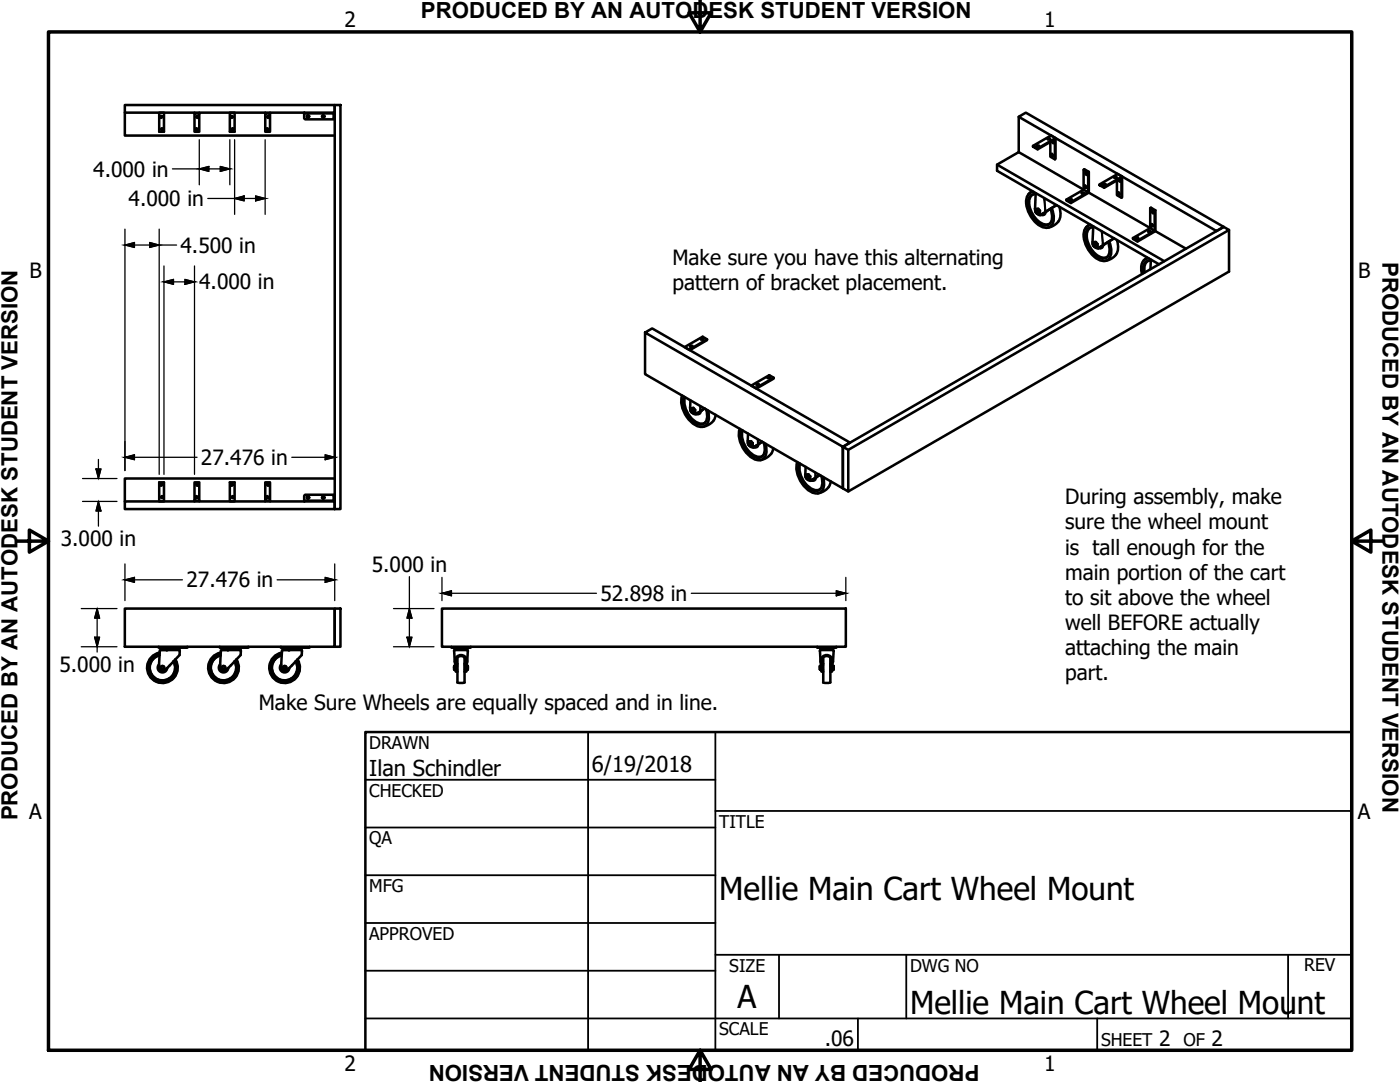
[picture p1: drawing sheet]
<svg xmlns="http://www.w3.org/2000/svg" width="279mm" height="216mm" viewBox="0 0 279 216" stroke-linecap="round" stroke-linejoin="round" font-family="sans-serif">
<!-- layer: Visible (ANSI) -->
<g fill="none" stroke="#000" stroke-width=".51">
<path d="M24.9 21h41.9v1.5h-41.9zM24.9 22.5v4.6h41.9M31.8 22.5h.9v3.8h-.9zM38.8 22.6h1v3.7h-1zM38.8 22.5v.1M39.8 22.5v.1M45.9 22.5h.9v3.8h-.9zM52.9 22.6h1v3.7h-1zM52.9 22.5v.1M53.9 22.5v.1M60.7 22.7v.9l.2 .2h5.5l.2-.2v-.9M60.7 22.6v-.1v.1h5.9l.1-.1 .1 .2-.2-.1"/>
<path d="M66.6 22.6h.1M66.7 22.7v1.1h.1M66.7 23.6h.1M66.8 21h1.1v80.6h-1.1zM199 32.9l33.3 19.2M203.3 23.3l1.4-.8 39.5 22.8-1.4 .8zM203.3 30.4l-4.3 2.5v1.2l32.3 18.6M203.3 23.3v7.1M203.3 30.4l13 7.4-3.5 2M206 38.1l-.8 .7M206.2 29.1l.9 .5v.2l-.9-.5zM206.2 38.8a2.25 2.25 0 0 0-.6 2.8 4.5 4.5 0 0 0 3.1 3.2l.8-.2"/>
<path d="M206.3 38.3a1.78 1.78 0 0 0-1.5 2.3 5.7 5.7 0 0 0 3.7 4.8 1.59 1.59 0 0 0 1.8-1.8l-.4-2.1M206.7 38.8a1.44 1.44 0 0 0-1.6 1.7 5.1 5.1 0 0 0 3.1 4.4 1.37 1.37 0 0 0 1.8-1.4l-.4-1.8M206.7 38.5l-.1 3.6M206.9 29.2h.5M207 29.1l.4 .1-.3 .1-.2-.1zM207.1 29.8l3.4-2v4M209.1 27.8h.4M209.1 27.6l.5 .1-.3 .1-.3-.1zM209.6 28.3v3l.9 .5 .2-.1v-4.1l-.9-.6-3.6 2.1M209.8 30.7l.3 .2v.3l-.3-.2zM209.9 30.7l.3 .4M210 28.1l.3 .2v.3l-.3-.2z"/>
<path d="M210.1 28.1l.2 .4M210.7 27.6l-3.6 2M212.8 39.8l.9 .5v.2l-.9-.5zM213.4 39.9h.4M213.4 39.7l.5 .1-.3 .1-.3-.1zM215.9 38.6h.4M215.9 38.4l.5 .1-.3 .2-.2-.2zM216.3 33.9v3.9l.9 .6-3.5 1.9M216.5 37l.2 .2v.3l-.2-.2zM216.6 37l.2 .4M216.7 34.5l.2 .1v.3l-.2-.1zM216.8 34.4l.2 .4"/>
<path d="M217.2 34.4l.1-.1-.9-.5-.1 .1 .9 .5v4M217.3 34.3v4.1l-3.6 2.1M217.3 38.4l12.3 7.1-3.5 2M219.5 36.8l.9 .5v.2l-.9-.5zM220.2 36.9h.5M220.3 36.7l.4 .1-.3 .2-.2-.2zM220.4 37.5l3.4-2v4M222.4 35.5h.4M222.4 35.3l.5 .1-.3 .1-.3-.1zM222.9 36v2.9l.9 .6 .1-.1v-4.2l-.8-.5-3.6 2.1M223.1 38.4l.3 .1v.3l-.3-.1zM223.2 38.4l.2 .4"/>
<path d="M223.3 35.8l.3 .1v.3l-.3-.1zM223.4 35.8l.2 .4M223.9 35.2l-3.5 2.1M206.6 42.1l.2 .4 .3 .2M206.7 41.8a.64 .64 0 0 0 .4 .9M206.8 41.8l-.2 .3M206.8 41.8l.3 .2M206.8 41.8h-.1l.5-.1 .3 .3M207 42.6l.2 .3h.5M207 41.8h-.2M207.1 42l.2 .2M207.1 42l.2 .4"/>
<path d="M207.2 41.7l-.2 .1 .1 .2M207.2 42.4l.1 .2M207.3 42.4l-.2 .3M207.5 42v.5l-.4 .2M207.5 42l-.3 .4M207.9 42.8l-.2 .1M207.9 42.8h.1M208.1 42.6l-.3 .3h.3M208.6 42h.1M208.7 42.3a.52 .52 0 0 1-.6 .6M208.7 42.3l-1 .6M210.8 40.9l-2.9 1.9"/>
<path d="M210.8 40.9l-2.1 1.4M211.4 41.3a2.91 2.91 0 0 1-2.4 4.1M217.4 44.7l-.7 .7M217.7 45.4a2.25 2.25 0 0 0-.6 2.9 4.5 4.5 0 0 0 3.1 3.1l.8-.2M217.8 44.9a1.78 1.78 0 0 0-1.5 2.3 5.7 5.7 0 0 0 3.6 4.9 1.59 1.59 0 0 0 1.9-1.9l-.4-2.1M218 48.3l.1 .4M218.1 48.7l.1 .4 .4 .2M218.1 48.5a.63 .63 0 0 0 .5 .8M218.2 45.4a1.44 1.44 0 0 0-1.6 1.7 5.1 5.1 0 0 0 3.1 4.5 1.37 1.37 0 0 0 1.7-1.5l-.3-1.8M218.2 45.2l-.2 3.1M218.5 49.3l.2 .2h.5M218.5 48.4l-.4 .1 .6-.2 .3 .4"/>
<path d="M218.6 48.6l-.4-.2-.1 .3M218.6 48.6l.1 .4M218.6 48.6l.2 .2M218.7 48.3l-.2 .1 .1 .2M218.7 49l-.1 .3M218.7 49l.1 .3M219 48.7v.4l-.4 .2M219 48.7l-.2 .1-.1 .2M219.4 49.4l-.2 .1M219.4 49.4h.1M220.1 48.6h.1M220.1 48.9a.58 .58 0 0 1-.2 .6 .58 .58 0 0 1-.6 0l.3-.2"/>
<path d="M220.4 48.8l1.9-1.2-3.1 1.9M220.4 48.8l-1 .6M222.7 50.8a3.5 3.5 0 0 1-2.2 1.3M222.9 47.9l.2 .6a2.97 2.97 0 0 1-.4 2.3M226.1 47.5l.9 .5v.2l-.9-.5zM226.7 47.5h.4M226.7 47.3l.5 .1-.3 .2-.3-.2zM228.9 51.4l-.7 .7M229.2 52a1.96 1.96 0 0 0-.8 2.3M229.2 46.3h.4M229.2 46.1l.5 .1-.3 .1-.2-.1zM229.2 51.5a1.81 1.81 0 0 0-1.4 2.4l.1 .8"/>
<path d="M229.6 41.5v4l.8 .5-3.4 2M229.7 52a1.47 1.47 0 0 0-1.6 1.9l.1 .6M229.7 51.8l-.1 1.9M229.8 44.7l.2 .2v.3l-.2-.2zM229.9 44.7l.2 .4M229.9 42.1l.3 .2v.3l-.2-.2zM230 42.1l.3 .4M230.4 42.1l.2-.1-.9-.6-.1 .1 .8 .6v3.9M230.6 42v4.1l-3.6 2.1M230.6 46.1l6.1 3.5M245.3 45.9v8.3l-76 43.9-1.1-.6v-8.3l1.5-.9-39.5-22.8-1.5 .9 39.5 22.8v8.3l-39.5-22.8v-8.3M136.1 78.9a5.5 5.5 0 0 0 3.4 6.2 1.61 1.61 0 0 0 2-1.9l-.2-1.3"/>
<path d="M136.5 79.2a4.6 4.6 0 0 0 3.2 5.5 1.67 1.67 0 0 0 1.4-2.3l-.2-.7M136.7 79.3a4.7 4.7 0 0 0 3.1 5.2l.9-.2M137.8 69.2h.4M137.8 69l.4 .1-.2 .1-.3-.1zM137.8 79.9l-.1 1.5M139.9 67.7h.4M139.9 67.5l.5 .1-.3 .2-.3-.2zM141.1 67.7l-3.6 2.1-.9-.5 3.6-2.1 .9 .5v.2l-3.4 2M151 76.9h.5M151.1 76.7l.4 .1-.3 .1-.2-.1zM153.2 75.4h.4M153.2 75.2l.5 .1-.3 .2-.3-.2z"/>
<path d="M154.4 75.4l-3.6 2-.9-.5 3.6-2 .9 .5v.1l-3.4 2M31.8 96.2h.9v3.9h-.9zM38.8 96.2h1v3.7h-1zM38.8 99.9v.2M39.8 99.9v.2M45.9 96.2h.9v3.9h-.9zM52.9 96.2h1v3.7h-1zM52.9 99.9v.2M53.9 99.9v.2M60.7 99.9v-1l.2-.2h5.5l.2 .2v1M60.7 99.9v.2v-.2h5.9l.1 .2 .1-.2h-.2M66.6 99.9h.1"/>
<path d="M66.7 98.9h.1M66.8 95.5h-41.9v4.6M66.8 98.7h-.1v1.2M137.7 81.4l.1 .4M137.8 81.6a.46 .46 0 0 1 .5 .2 .46 .46 0 0 1 0 .6l-.4-.3zM137.8 81.6a.55 .55 0 0 0 .2 .7 .55 .55 0 0 0 .7-.1v-.4M138 81.6h-.2l.6-.2 .3 .4M138.2 82.4l.2 .2h.5M138.2 81.5l-.2 .1M138.4 81.4l-.2 .1 .3 .4M138.7 81.8l-.2 .1v.5M139.1 82.5h-.1"/>
<path d="M139.1 82.5l-.2 .1M139.3 82.4l-.3 .2h.3M139.8 81.7h.1M139.8 82a.52 .52 0 0 1-.5 .6M139.8 82v.1M140.1 81.9l-1.2 .7M140.6 81.5l-.8 .5M140.6 81.5l-.5 .4M142.8 82.8a2.89 2.89 0 0 1-2.6 2.4M147.6 85.6a5.5 5.5 0 0 0 3.4 6.2 1.61 1.61 0 0 0 2-2l-.2-1.2M148 85.8a4.6 4.6 0 0 0 3.2 5.6 1.67 1.67 0 0 0 1.4-2.4l-.2-.7M148.2 85.9a4.7 4.7 0 0 0 3.1 5.3l.9-.3"/>
<path d="M149.2 88l.1 .4M149.3 88.4v-.2a.46 .46 0 0 1 .5 .3 .46 .46 0 0 1 0 .5M149.3 88.4l.1 .4 .4 .2M149.3 86.5l-.1 1.5M149.3 88.2a.63 .63 0 0 0 .5 .8M149.6 88.2h-.3l.6-.2 .3 .4M149.6 89l.3 .2 .5 .1M149.9 88l-.3 .2 .3 .4M150.2 88.4v.4l-.4 .2M150.2 88.4l-.3 .2v.4M150.5 89.2l-.1 .1M150.8 89l-.3 .2"/>
<path d="M151.3 88.3h.1M151.3 88.6l.8-.5-1.7 1.2M151.3 88.7h.1M151.3 88.6a.59 .59 0 0 1-.8 .6M154.3 89.4a3 3 0 0 1-2.6 2.4M159.1 92.2a5.5 5.5 0 0 0 3.4 6.2 1.61 1.61 0 0 0 2-1.9l-.2-1.3M159.5 92.4a4.6 4.6 0 0 0 3.2 5.6 1.67 1.67 0 0 0 1.4-2.4l-.2-.7M159.7 92.5a4.7 4.7 0 0 0 3.1 5.3l.9-.2M160.8 95.1l.1 .4 .3 .2M160.8 93.2v1.9M160.8 94.8a.64 .64 0 0 0 .4 .9M161.1 95.6l.3 .3h.5"/>
<path d="M161.1 94.8h-.3l.6-.1 .3 .3M161.2 95l.2 .2M161.3 95l.1 .4-.2 .3M161.3 95l-.4-.2-.1 .3M161.4 94.7l-.3 .1 .1 .2M161.7 95v.5l-.5 .2M161.7 95l-.3 .2v.4M162 95.8l-.1 .1M162 95.8h.1M162.8 95h.1M162.8 95.3a.58 .58 0 0 1-.3 .5 .58 .58 0 0 1-.6 .1l.4-.3M162.8 95.3l.8-.5-1.5 1"/>
<path d="M162.8 95.3l-.9 .6M165.8 96.1a2.89 2.89 0 0 1-2.6 2.3M169.3 89.8l76-43.9-1.1-.6-76 43.9 1.1 .6v8.3M24.9 100.1h41.9v1.5h-41.9zM24.9 121.4h41.9v7.7h-41.9zM31.7 129.1v.1h5.7v-.1M31.7 132.9a.77 .77 0 0 0 .4 1 .77 .77 0 0 0 1-.4M31.7 132.6a.94 .94 0 0 0 .3 1.5 .94 .94 0 0 0 1.4-.8M31.8 130.7a2.56 2.56 0 0 0-1.9 3.3 2.56 2.56 0 0 0 3.5 1.6 2.56 2.56 0 0 0 1.2-3.6 2.53 2.53 0 0 1-1.1 3.5 2.53 2.53 0 0 1-3.5-1.4 2.53 2.53 0 0 1 1.8-3.3M31.9 130.3a2.95 2.95 0 0 0-2.3 3.9 2.95 2.95 0 0 0 4.1 1.7 2.95 2.95 0 0 0 1.2-4.2M31.9 130.2a3.1 3.1 0 0 0-2.4 4 3.1 3.1 0 0 0 4.2 1.8 3.1 3.1 0 0 0 1.3-4.4M33.3 129.5h2.5v.2h-2.5z"/>
<path d="M33.3 129.4h2.5M33.3 129.7h-.1M33.4 129.7h-1.5l-.2 3.5a.71 .71 0 0 0 .4 .7 .71 .71 0 0 0 .8-.2M33.4 129.5h.1M33.4 129.2l-.1 .2M35.6 129.2l.1 .2M35.6 129.5h.1M35.7 129.7l.2 .1-.1 .9-2.8 3M43.9 129.1v.1h5.7v-.1M43.9 132.9a.77 .77 0 0 0 .4 1 .77 .77 0 0 0 1-.4M43.9 132.6a.94 .94 0 0 0 .3 1.5 .94 .94 0 0 0 1.3-.8M44 130.8a2.53 2.53 0 0 0-1.8 3.3 2.53 2.53 0 0 0 3.5 1.4 2.53 2.53 0 0 0 1.1-3.5"/>
<path d="M44 130.7a2.57 2.57 0 0 0-1.8 3.4 2.57 2.57 0 0 0 3.5 1.5 2.57 2.57 0 0 0 1.1-3.7M44 130.3a2.95 2.95 0 0 0-2.2 3.9 2.95 2.95 0 0 0 4.1 1.7 2.95 2.95 0 0 0 1.2-4.2M44 130.2a3.1 3.1 0 0 0-2.3 4 3.1 3.1 0 0 0 4.2 1.8 3.1 3.1 0 0 0 1.3-4.4M45.5 129.7h-.1M45.5 129.5h2.4v.2h-2.4zM45.5 129.7h.1M45.6 129.5h.1M45.6 129.2l-.1 .3 2.4-.1M47.8 129.2l.1 .2M47.8 129.5h.1M47.9 129.7l.2 .1-.1 .9-2.9 3a.71 .71 0 0 1-.8 .2 .71 .71 0 0 1-.4-.7l.2-3.5h1.5M56 129.1v.1h5.8v-.1"/>
<path d="M56.1 132.9a.77 .77 0 0 0 .4 1 .77 .77 0 0 0 1-.4M56.1 132.6a.94 .94 0 0 0 .3 1.5 .94 .94 0 0 0 1.3-.8M56.2 130.8a2.53 2.53 0 0 0-1.8 3.3 2.53 2.53 0 0 0 3.4 1.4 2.53 2.53 0 0 0 1.2-3.5M56.2 130.7a2.57 2.57 0 0 0-1.8 3.4 2.57 2.57 0 0 0 3.5 1.5 2.57 2.57 0 0 0 1.1-3.7M56.2 130.3a2.95 2.95 0 0 0-2.2 3.9 2.95 2.95 0 0 0 4.1 1.7 2.95 2.95 0 0 0 1.2-4.2M56.2 130.2a3.1 3.1 0 0 0-2.3 4 3.1 3.1 0 0 0 4.2 1.8 3.1 3.1 0 0 0 1.3-4.4M57.7 129.7h-.1M57.7 129.5h2.4v.2h-2.4zM57.7 129.7h.1M57.8 129.5h.1M57.8 129.2l-.1 .3h2.4l-.1-.3M60 129.5h.1"/>
<path d="M60.1 129.7l.1 .1v.9l-2.9 3a.71 .71 0 0 1-.8 .2 .71 .71 0 0 1-.4-.7l.2-3.5h1.5M66.8 121.4h1.1v7.7h-1.1zM88.2 121.4h80.6v7.7h-80.6zM90.1 129.1v.1h3.8v-.1M90.6 133.5l.4 .1M90.6 133.2l.1 .2M90.6 133.2v.4M90.6 129.9l.2 2.2M90.6 133.6h.1M90.7 132.9l-.1 .3M90.8 129.5h2.4v.2h-2.4zM90.8 129.7l-.2 .2"/>
<path d="M90.9 129.5h.1M90.9 129.2l-.1 .3h2.4l-.1-.3M90.9 132.7a1.27 1.27 0 0 1 1.1-2 1.27 1.27 0 0 1 1.1 2M91 133.4l-.4 .1M91 133.1h-.3l-.1 .1M91 132.9h-.3v.2M91.1 131.4v2.6h-.1l-.1-1.3M91.1 132.8a1.13 1.13 0 0 1 .1-1.6 1.13 1.13 0 0 1 1.6 0 1.13 1.13 0 0 1 .1 1.6M91.1 132.9h.1M91.1 133.6h.1M91.3 131.2v5l.7 .1 .7-.1v-5M91.3 132.4v1.6"/>
<path d="M92.7 132.4v1.6M92.8 132.9h.1M92.8 133.6h.1M92.9 131.4v2.6h.2v-1.3M93.1 133.4l.3 .1-.3 .1M93.1 133.1h.2v.3M93.1 132.9h.2v.2M93.1 129.5h.1M93.2 129.7l.2 .2-.2 2.2M93.3 132.9v.7M163.1 129.1v.1h3.8v-.1M163.6 133.5l.3 .1"/>
<path d="M163.6 133.2l.1 .2M163.6 133.2v.4M163.6 129.9l.2 2.2M163.6 133.6h.1M163.7 132.9l-.1 .3M163.8 129.5h2.4v.2h-2.4zM163.8 129.7l-.2 .2M163.9 129.5h.1M163.9 129.2l-.1 .3 2.4-.1M163.9 133.4l-.3 .1M163.9 133.1h-.2l-.1 .1M163.9 132.9h-.2v.2"/>
<path d="M164.1 131.4v2.6h-.2v-1.2a1.28 1.28 0 0 1 1-2.1 1.28 1.28 0 0 1 1.2 2M164.1 132.8a1.13 1.13 0 0 1 .1-1.6 1.13 1.13 0 0 1 1.6 0 1.13 1.13 0 0 1 .1 1.6M164.1 132.9h.1M164.1 133.6h.1M164.3 132.4v1.6M164.3 131.2v5M165.7 131.2v5l-.7 .1-.7-.1M165.7 132.4v1.6M165.8 132.9h.1M165.8 133.6h.1M165.9 131.4v2.6h.2v-1.3M166.1 133.4l.3 .1-.3 .1"/>
<path d="M166.1 133.1h.2v.3M166.1 132.9h.2v.2M166.1 129.2l.1 .2M166.1 129.5h.1M166.2 129.7l.2 .2-.2 2.2M166.3 132.9v.7"/>
<circle cx="32.1" cy="23.3" r=".2"/>
<circle cx="32.3" cy="25.8" r=".2"/>
<circle cx="39.2" cy="25.8" r=".2"/>
<circle cx="39.4" cy="23.3" r=".2"/>
<circle cx="46.2" cy="23.3" r=".2"/>
<circle cx="46.4" cy="25.8" r=".2"/>
<circle cx="53.3" cy="25.8" r=".2"/>
<circle cx="53.5" cy="23.3" r=".2"/>
<circle cx="61.5" cy="23.2" r=".12"/>
<circle cx="61.5" cy="23.2" r=".24"/>
<circle cx="64.5" cy="23.2" r=".12"/>
<circle cx="64.5" cy="23.2" r=".24"/>
<circle cx="32.1" cy="96.7" r=".2"/>
<circle cx="32.3" cy="99.2" r=".2"/>
<circle cx="39.2" cy="99.2" r=".2"/>
<circle cx="39.4" cy="96.7" r=".2"/>
<circle cx="46.2" cy="96.7" r=".2"/>
<circle cx="46.4" cy="99.2" r=".2"/>
<circle cx="53.3" cy="99.2" r=".2"/>
<circle cx="53.5" cy="96.7" r=".2"/>
<circle cx="61.5" cy="99.3" r=".12"/>
<circle cx="61.5" cy="99.3" r=".24"/>
<circle cx="64.5" cy="99.3" r=".12"/>
<circle cx="64.5" cy="99.3" r=".24"/>
<circle cx="32.4" cy="133.2" r=".33"/>
<circle cx="32.4" cy="133.2" r=".34"/>
<circle cx="44.6" cy="133.2" r=".33"/>
<circle cx="44.6" cy="133.2" r=".34"/>
<circle cx="56.8" cy="133.2" r=".33"/>
<circle cx="56.8" cy="133.2" r=".34"/>
</g>
<g fill="#000">
<circle cx="208.5" cy="39.8" r=".25"/>
<circle cx="219.9" cy="46.5" r=".25"/>
</g>
<!-- layer: Visible Narrow (ANSI) -->
<g fill="none" stroke="#000" stroke-width=".36">
<path d="M208.4 39.5l.2 2.8M208.4 39.5l.3 2.8M207.9 42.8l-.2 .1M219.4 49.4l-.2 .1M219.9 46.1l.2 2.9M219.9 46.2l.3 2.7M139.1 82.5l-.2 .1M139.7 81l.1 1.1M139.8 81v1M150.6 89.2l-.2 .1M151.2 87.6l.1 1.1M151.2 87.7l.1 1"/>
<path d="M162.1 95.8l-.2 .1M162.7 94.3l.1 1"/>
</g>
<!-- layer: Border (ANSI) -->
<path d="M9.7 6.4h260.1v203.2h-260.1zM139.7 0v6.4l-2.2-3.8h4.4l-2.2 3.8M3.3 108h6.4l-3.8-2.2v4.4l3.8-2.2M269.8 108l3.8 2.2v-4.4l-3.8 2.2h6.3M139.7 209.6l2.2 3.8h-4.4l2.2-3.8v6.3" fill="none" stroke="#000" stroke-width=".7"/>
<!-- layer: Title (ANSI) -->
<g fill="none" stroke="#000" stroke-width=".36">
<path d="M72.9 155.6h69.9M117.4 146.1v63.5M142.8 146.1v63.5M72.9 165.1h69.9M72.9 174.6h69.9M142.8 161.8h127M72.9 184.2h69.9M72.9 193.7h69.9M142.8 190.5h127M155.5 190.5v12.7M180.9 190.5v12.7M257.1 190.5v12.7"/>
<path d="M72.9 203.2h196.9M171.2 203.2v6.4M219 203.2v6.4"/>
</g>
<path d="M72.9 146.1h196.9v63.5h-196.9z" fill="none" stroke="#000" stroke-width=".51"/>
<!-- layer: Dimension (ANSI) -->
<g fill="none" stroke="#000" stroke-width=".25">
<path d="M34.4 33.7h11.5M39.8 33.7l1.9-.5v1zM39.8 27.9v9M41.5 39.6h11.4M44 33.2l1.9 .5-1.9 .5zM45.9 27.9v9M46.8 39.6l1.9-.5v1zM46.8 27.9v14.9M51 39.1l1.9 .5-1.9 .5zM52.9 27.9v14.9M24.9 48.9l1.9-.5v1zM24.9 45.7v48.2"/>
<path d="M24.9 48.9h10.3M29.9 48.4l1.9 .5-1.9 .5zM31.8 45.7v49M32.7 56.2l1.9-.4v.9zM32.7 56.2h6.2M32.7 53.1v41.6M36.9 55.8l1.9 .4-1.9 .5zM38.8 53.1v41.6M16.5 95.5h6.8M19.2 93.6h1l-.6 1.9zM19.6 91.7v3.8M24.9 91.2l1.9-.5v1z"/>
<path d="M24.9 91.2h14.4M58.2 91.2h8.6M64.9 90.7l1.9 .5-1.9 .5zM66.8 88.1v5.8M16.5 100.1h6.8M19.6 100.1l.6 1.9h-1zM19.6 100.1v4.9M24.9 115.7l1.9-.5v1zM24.9 115.7h11.5M24.9 112.5v7.3M55.3 115.7h11.5M64.9 115.2l1.9 .5-1.9 .5z"/>
<path d="M66.8 112.5v7.3M81.7 115.1v14M88.2 118.4l1.9-.5v1zM88.2 118.4h30.8M88.2 115.2v4.6M138 118.4h30.8M166.9 117.9l1.9 .5-1.9 .5zM168.8 115.2v4.6M16.2 121.4h7.1M16.2 129.1h7.1M18.9 127.1h1l-.5 2zM19.4 121.4l.5 1.9h-1z"/>
<path d="M19.4 121.4v8.7M78.5 121.4h8.1M78.5 129.1h8.1M81.2 127.1h1l-.5 2zM81.7 121.4l.5 1.9h-1z"/>
</g>
<g fill="#000" stroke="#000" stroke-width=".2">
<path d="M19.2 93.6h1l-.6 1.9zM19.6 100.1l.6 1.9h-1zM18.9 127.1h1l-.5 2zM19.4 121.4l.5 1.9h-1zM81.2 127.1h1l-.5 2zM81.7 121.4l.5 1.9h-1z"/>
<path d="M39.8 33.7l1.9-.5v.5zM39.8 33.7l1.9 .5v-.5z"/>
<path d="M44 33.2l1.9 .5h-1.9zM44 33.7v.5l1.9-.5z"/>
<path d="M46.8 39.6l1.9-.5v.5zM46.8 39.6l1.9 .5v-.5z"/>
<path d="M51 39.1l1.9 .5h-1.9zM51 39.6v.5l1.9-.5z"/>
<path d="M24.9 48.9l1.9-.5v.5zM24.9 48.9l1.9 .5v-.5z"/>
<path d="M29.9 48.4l1.9 .5h-1.9zM29.9 48.9v.5l1.9-.5z"/>
<path d="M32.7 56.2l1.9-.4v.4zM32.7 56.2l1.9 .5v-.5z"/>
<path d="M36.9 55.8l1.9 .4h-1.9zM36.9 56.2v.5l1.9-.5z"/>
<path d="M24.9 91.2l1.9-.5v.5zM24.9 91.2l1.9 .5v-.5z"/>
<path d="M64.9 90.7l1.9 .5h-1.9zM64.9 91.2v.5l1.9-.5z"/>
<path d="M24.9 115.7l1.9-.5v.5zM24.9 115.7l1.9 .5v-.5z"/>
<path d="M64.9 115.2l1.9 .5h-1.9zM64.9 115.7v.5l1.9-.5z"/>
<path d="M88.2 118.4l1.9-.5v.5zM88.2 118.4l1.9 .5v-.5z"/>
<path d="M166.9 117.9l1.9 .5h-1.9zM166.9 118.4v.5l1.9-.5z"/>
</g>
<g font-size="6.3">
<text x="143.5" y="179.6">Mellie Main Cart Wheel Mount</text>
<text x="147.2" y="201.1">A</text>
<text x="181.6" y="202.4">Mellie Main Cart Wheel Mount</text>
</g>
<g font-size="4.4">
<text x="84" y="3.5">PRODUCED BY AN AUTODESK STUDENT VERSION</text>
<text x="275.9" y="52.2" transform="rotate(90 275.9 52.2)">PRODUCED BY AN AUTODESK STUDENT VERSION</text>
<text x="73.7" y="154.8">Ilan Schindler</text>
<text x="118.1" y="154.1">6/19/2018</text>
<text x="3.5" y="163.7" transform="rotate(-90 3.5 163.7)">PRODUCED BY AN AUTODESK STUDENT VERSION</text>
<text x="195.5" y="212.4" transform="rotate(180 195.5 212.4)">PRODUCED BY AN AUTODESK STUDENT VERSION</text>
</g>
<g font-size="4.2">
<text x="68.7" y="5.4">2</text>
<text x="208.4" y="5.4">1</text>
<text x="18.6" y="35.2">4.000 in</text>
<text x="25.7" y="41.1">4.000 in</text>
<text x="36" y="50.4">4.500 in</text>
<text x="134.2" y="52.9">Make sure you have this alternating</text>
<text x="5.9" y="55.5">B</text>
<text x="39.8" y="57.8">4.000 in</text>
<text x="134.2" y="57.9">pattern of bracket placement.</text>
<text x="271.1" y="55.5">B</text>
<text x="40.1" y="92.8">27.476 in</text>
<text x="212.6" y="100.6">During assembly, make</text>
<text x="212.6" y="105.6">sure the wheel mount</text>
<text x="12.1" y="108.9">3.000 in</text>
<text x="212.6" y="110.7">is tall enough for the</text>
<text x="37.2" y="117.2">27.476 in</text>
<text x="74.2" y="114.2">5.000 in</text>
<text x="119.8" y="119.9">52.898 in</text>
<text x="212.6" y="115.7">main portion of the cart</text>
<text x="212.6" y="125.7">well BEFORE actually</text>
<text x="212.6" y="120.7">to sit above the wheel</text>
<text x="212.6" y="130.7">attaching the main</text>
<text x="11.9" y="134">5.000 in</text>
<text x="212.6" y="135.7">part.</text>
<text x="51.6" y="141.7">Make Sure Wheels are equally spaced and in line.</text>
<text x="5.8" y="163.5">A</text>
<text x="271" y="163.5">A</text>
<text x="164.6" y="208.7">.06</text>
<text x="231.3" y="208.7">2</text>
<text x="241.8" y="208.7">2</text>
<text x="68.7" y="213.6">2</text>
<text x="208.4" y="213.6">1</text>
</g>
<g font-size="3.5">
<text x="73.7" y="149.4">DRAWN</text>
<text x="73.7" y="158.9">CHECKED</text>
<text x="143.5" y="165.1">TITLE</text>
<text x="73.7" y="168.5">QA</text>
<text x="73.7" y="178">MFG</text>
<text x="73.7" y="187.5">APPROVED</text>
<text x="145.5" y="193.9">SIZE</text>
<text x="181.6" y="193.9">DWG NO</text>
<text x="260.3" y="193.8">REV</text>
<text x="143.5" y="206.6">SCALE</text>
<text x="219.7" y="208.7">SHEET</text>
<text x="236.2" y="208.7">OF</text>
</g>
</svg>
